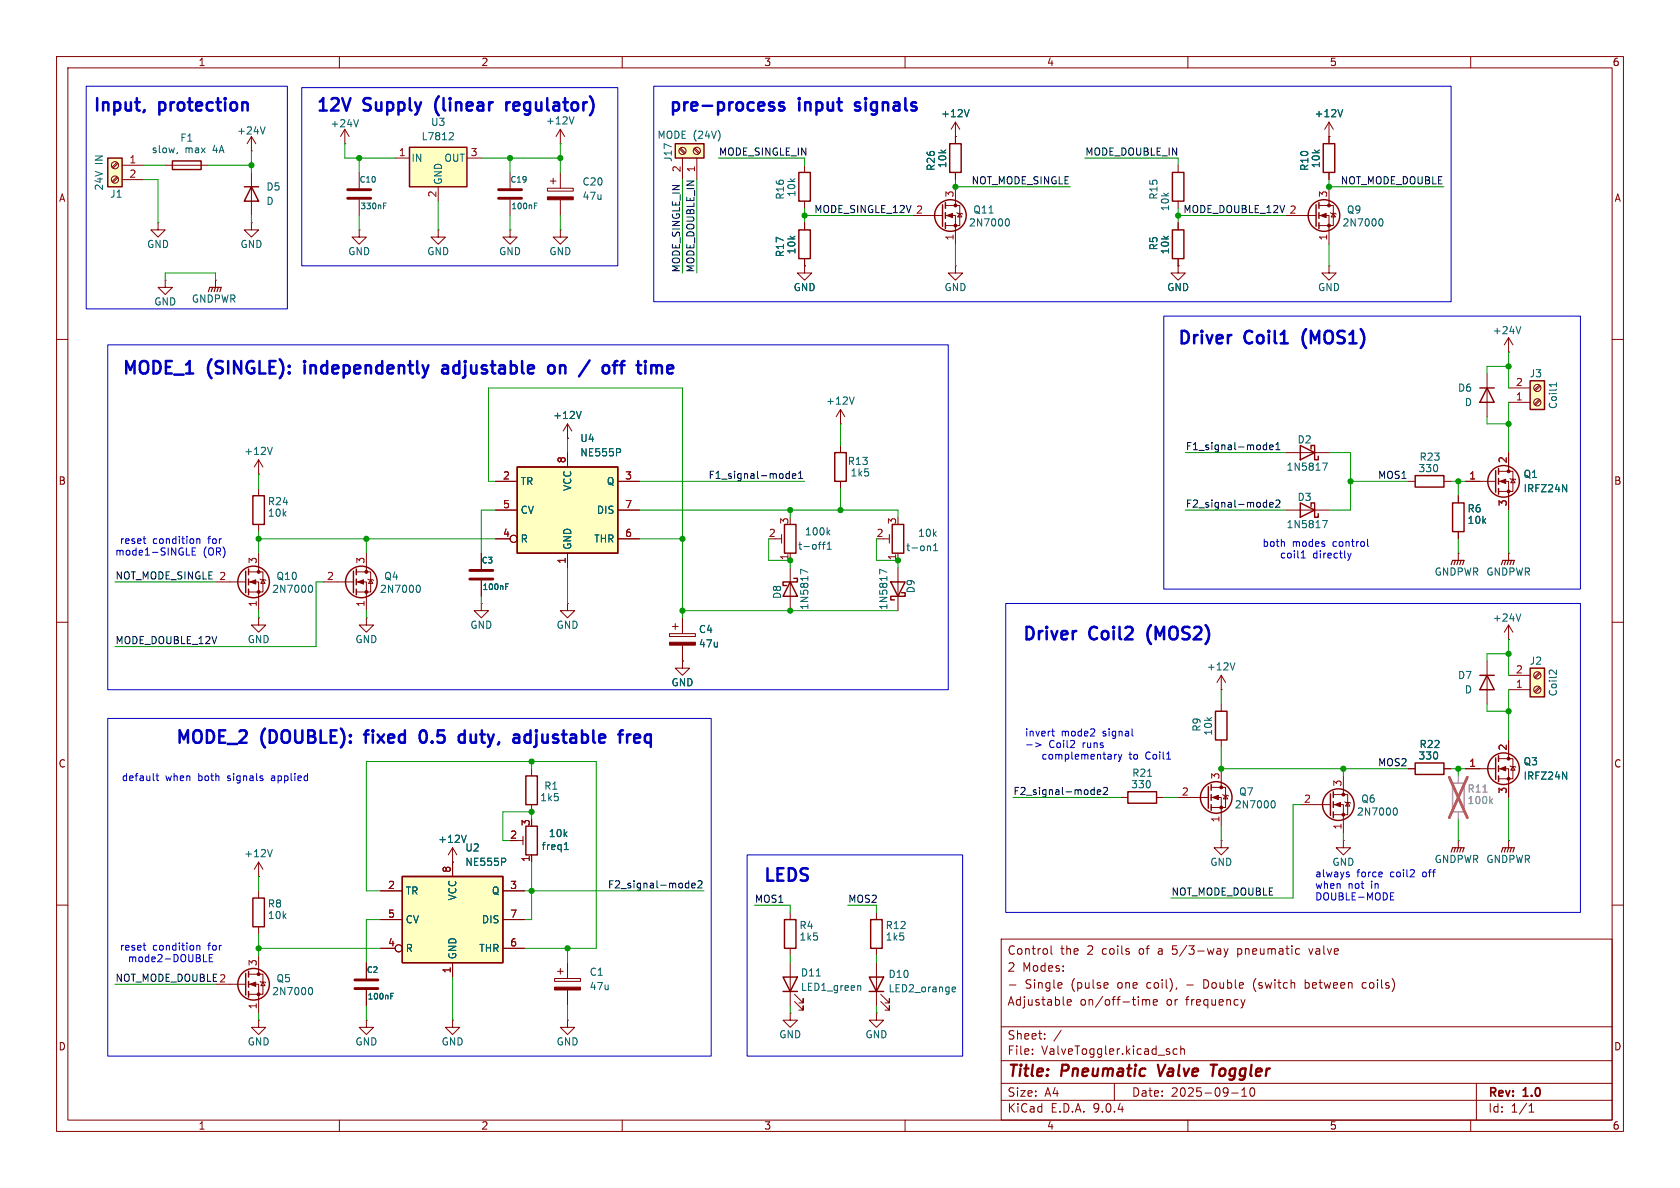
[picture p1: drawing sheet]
<svg xmlns="http://www.w3.org/2000/svg" width="297mm" height="210mm" viewBox="0 0 297 210" stroke-linecap="round" stroke-linejoin="round" font-family="sans-serif">
<g fill="none" stroke="#840000" stroke-width=".18">
<path d="M10 10h277v190h-277zM12 12h273v186h-273zM60 10v2M110 10v2M160 10v2M210 10v2M260 10v2M161.3 38.1h5.3M167.1 36.3h2.6v3.6h-2.6M167.1 38.1h1.8v5.1M168.9 24.1h.1M168.9 21.6v3.8"/>
<path d="M168.9 30.5v1.3M168.9 33v3.3M168.9 21.6l-.8 1.3M168.9 21.6l.8 1.3M169.2 37.6l.1 .1h.8l.1 .1M169.7 37.7l.4 .7h-.8zM208.3 29.2v1.3M208.3 35.6v1.2M208.3 39.4v1.2M227.3 38.1h5.4M233.2 36.3h2.5v3.6h-2.5M233.2 38.1h1.7v5.1"/>
<path d="M234.9 33v3.3M235.2 37.6l.1 .1h.8l.1 .1M235.7 37.7l.4 .7h-.8zM168.9 47v1.3h1.3l-1.3 1.2-1.3-1.2h1.3M168.9 47h.1M208.3 45.7v1.3M10 60h2M285 60h2M45.7 86.4v1.2M45.7 92.7v1.3M45.7 97.8v3.3M64.8 97.8v3.3"/>
<path d="M10 110h2M38.1 102.9h5.3M43.9 101.1h2.6v3.5h-2.6M43.9 102.9h1.8v5.1M45.7 109.2v1.3h1.3l-1.3 1.3-1.3-1.3h1.3M45.7 109.2h.1M46 102.4l.1 .1h.8l.1 .1M46.5 102.5l.4 .6h-.8zM57.1 102.9h5.4M63 101.1h2.5v3.5h-2.5M63 102.9h1.8v5.1M64.8 109.2v1.3h-1.3l1.3 1.3 1.2-1.3h-1.2"/>
<path d="M64.8 109.2h.1M65 102.4l.2 .1h.7l.1 .1M65.5 102.5l.4 .6h-.7zM85.1 106.7v1.3h1.3l-1.3 1.2-1.3-1.2h1.3M85.1 106.7h.1M285 110h2M237.5 137.2v3.3M229.9 142.2h5.3M235.7 140.5h2.6v3.5h-2.6M235.7 142.2h1.8v5.1M237.7 141.7l.2 .2h.7l.2 .1M238.3 141.9l.3 .6h-.7z"/>
<path d="M266.7 148.6h.1M266.7 148.6v1.3M10 160h2M177 166h108v32h-108zM178.5 174.1h1.1M185.8 167.2v1.3l.2 .2M187.5 173.7l.2 .4-.7 .1M187.7 174.6l-.2 .1M188.7 177.2l.7-.1-.1-.3-.4-.1-.2 .2v.7h.6M195.7 173.7l.2 .4-.7 .1M195.8 174.6l-.1 .1M202 176.8l.4-.1 .2 .2"/>
<path d="M202 176.7v1M202.6 176.9l.2-.2 .4 .1v.9M202.6 176.9v.8M203.9 177.2l.7-.1-.1-.3-.4-.1-.2 .2 .1 .7h.5M208 174.6l-.1 .3M216.4 167.7l.3 1M216.7 168.7l-.1 .4-.2 .1M217.1 167.7l-.4 1M218.8 167.7v1.5M218.8 168.6l.2 .1M219 167.7l-.2 .1M219.4 176.7l.3 1"/>
<path d="M219.7 177.7l-.1 .4M220.1 176.7l-.4 1M221.7 173.6v1M230.7 173.2v1.5M230.7 174.6l.5 .1M231.2 173.7l-.5 .1M231.4 167.7l.3 1M241.4 173.7l-.4 .1-.2 .2 .1 .6 .5 .1M285 160h2M60 198v2M110 198v2M160 198v2"/>
<path d="M177 194.5h108M177 191.5h108M177 187.5h108M177 181.5h108M182.5 186.3v.1M182.5 185.5v.1M184.7 183.6v.1M184.7 182.8v.1M187.6 182.1l-1.3 2M197 191.5v3M208.1 185.5l-.4-.1-.3 .3v.4l.1 .2h.6M208.7 185.5l.3-.1 .3 .1 .1 .9"/>
<path d="M208.7 184.9v1.5M210 198v2M217.7 193.2h1.2M219.5 193.8h.9M219.5 192.7l.5-.4v1.5M221.1 192.4a.81 .81 0 0 0 .4 1.4l.2-.1 .1-.5-.1-.8M260 198v2M261 191.5v6.5M270.3 196.6h.9M270.3 195.5l.4-.4v1.5"/>
</g>
<path d="M204.7 188.2l.4 2M214 188.2h1.2M214.6 188.2l-.3 2" fill="none" stroke="#840000" stroke-width=".4"/>
<path d="M265.4 150.6l.3-.7h2l-.2 .7M266.2 149.9l-.3 .7M266.7 149.9l-.3 .7M267.2 149.9l-.2 .7" fill="none" stroke="#840000" stroke-width=".2"/>
<g fill="none" stroke="#840000" stroke-width=".25">
<path d="M166.6 36.2v3.8M167.1 35.8v1M167.1 37.6v1M167.1 39.4v1M167.9 25.4h2v5.1h-2zM207.3 30.5h2v5.1h-2zM232.7 36.2v3.8M233.2 35.8v1M233.2 37.6v1M233.2 39.4v1M207.3 40.6h2v5.1h-2zM44.7 87.6h2v5.1h-2z"/>
<path d="M43.4 101v3.8M43.9 100.6v1M43.9 102.4v1M43.9 104.1v1.1M62.5 101v3.8M63 100.6v1M63 102.4v1M63 104.1v1.1M235.7 140v1M235.2 140.3v3.8M235.7 141.7v1M235.7 143.5v1"/>
<circle cx="168" cy="38.1" r="2.79"/>
<circle cx="234.1" cy="38.1" r="2.79"/>
<circle cx="44.8" cy="102.9" r="2.79"/>
<circle cx="63.9" cy="102.9" r="2.79"/>
<circle cx="236.6" cy="142.2" r="2.79"/>
</g>
<g fill="#840000" stroke="#840000" stroke-width=".18">
<path d="M63.2 102.9l1.1-.4v.8z"/>
<path d="M44.2 102.9l1-.4v.8z"/>
<path d="M167.4 38.1l1-.4v.8z"/>
<path d="M233.4 38.1l1-.4v.8z"/>
<path d="M236 142.2l1-.3v.7z"/>
<circle cx="64.8" cy="101.1" r=".25"/>
<circle cx="64.8" cy="104.6" r=".25"/>
<circle cx="45.7" cy="101.1" r=".25"/>
<circle cx="45.7" cy="104.6" r=".25"/>
<circle cx="168.9" cy="36.3" r=".25"/>
<circle cx="168.9" cy="39.9" r=".25"/>
<circle cx="234.9" cy="36.3" r=".25"/>
<circle cx="234.9" cy="39.9" r=".25"/>
<circle cx="237.5" cy="140.5" r=".25"/>
<circle cx="237.5" cy="144" r=".25"/>
</g>
<path d="M171.3 19.4l-.4 1.2M177.9 38.7h.1a.68 .68 0 0 1 .5 .6 .68 .68 0 0 1-.5 .6h-.1M243.9 38.7h.2a.68 .68 0 0 1 .4 .6 .68 .68 0 0 1-.4 .6h-.2M54.7 103.5l.1-.1a.68 .68 0 0 1 .5 .7 .68 .68 0 0 1-.5 .6h-.1M73.8 103.5l.1-.1a.68 .68 0 0 1 .4 .7 .68 .68 0 0 1-.4 .6h-.1M246.5 142.9l.1-.1a.68 .68 0 0 1 .4 .7 .68 .68 0 0 1-.4 .6l-.1-.1" fill="none" stroke="#006464" stroke-width=".18"/>
<path d="M72.4 26h10.1v7h-10.1z" fill="#ffffc2"/>
<g fill="none" stroke="#840000" stroke-width=".25">
<path d="M72.4 26h10.1v7h-10.1zM264.4 134v3.8M264.9 133.6v1M264.9 135.4v1M264.9 137.2v1"/>
<circle cx="265.8" cy="135.9" r="2.79"/>
</g>
<g fill="none" stroke="#840000" stroke-width=".18">
<path d="M69.8 27.9h2.6M77.5 33v2.6M82.5 27.9h2.6M96.8 33.3h4.5v.5h-4.5zM97.3 32h1M97.8 31.5v1M99.1 25.4h.1M99.1 22.9l-.8 1.2M99.1 22.9l.7 1.2M99.1 22.9v2.5M99.1 30.5v2.8M99.1 35.3v2.8"/>
<path d="M259.1 135.9h5.3M264.9 134.1h2.6v3.6h-2.6M264.9 135.9h1.8v5.1M266.7 130.8v3.3M267 135.4l.1 .1h.7l.2 .1M267.5 135.5l.3 .6h-.7z"/>
</g>
<path d="M79.6 23.4l.4 .1 .2 .3-.8 .9h.8M276.2 136.5l.8 1.2v-1.2" fill="none" stroke="#006464" stroke-width=".18"/>
<g fill="#840000" stroke="#840000" stroke-width=".18">
<path d="M96.8 34.8h4.5v.5h-4.5z"/>
<path d="M265.2 135.9l1-.4v.8z"/>
<circle cx="266.7" cy="134.1" r=".25"/>
<circle cx="266.7" cy="137.7" r=".25"/>
</g>
<path d="M270.5 118.1h2.5v5.1h-2.5z" fill="#ffffc2"/>
<path d="M141.2 30.5h2.1v5.1h-2.1zM141.2 40.6h2.1v5.1h-2.1zM270.5 118.1h2.5v5.1h-2.5z" fill="none" stroke="#840000" stroke-width=".25"/>
<g fill="none" stroke="#840000" stroke-width=".18">
<path d="M142.2 29.2v1.3M142.2 35.6v1.2M142.2 39.4v1.2M142.2 47v1.3h1.3l-1.3 1.2-1.2-1.2h1.2M142.2 47h.1M142.2 45.7v1.3M234.9 47v1.3h1.3l-1.3 1.2-1.2-1.2h1.2M234.9 47h.1M215.9 119.4l-.8 1.3M215.9 119.4l.8 1.3M215.9 119.4v2.5M266.7 113h.1"/>
<path d="M266.7 119.4h3.8M266.7 110.5l-.8 1.3M266.7 110.5l.8 1.3M266.7 110.5v2.5M272.1 118.9l-.9 .8M272.3 119l-.9 .9M215.9 121.9h.1M266.7 121.9h3.8M272.1 121.4l-.9 .9M272.3 121.6l-.9 .8"/>
<circle cx="271.8" cy="119.4" r=".63"/>
<circle cx="271.8" cy="121.9" r=".63"/>
</g>
<path d="M218.3 117.2l-.4 1.2M268.9 108.5l-.5 1.3M275.2 118.4v.8l-.8-.7-.3-.1-.2 .3" fill="none" stroke="#006464" stroke-width=".18"/>
<path d="M119.4 25.4h5.1v2.5h-5.1z" fill="#ffffc2"/>
<g fill="none" stroke="#840000" stroke-width=".25">
<path d="M119.4 25.4h5.1v2.5h-5.1zM261.6 119.4h2.6M262.9 119.4l1.3 2.5h-2.6zM93 137.2h2v5h-2zM44.7 158.8h2v5h-2zM93 146.1h2v5h-2zM43.4 172.1v3.8M43.9 171.7v1M43.9 173.5v1M43.9 175.3v1M138.7 162.6h2v5h-2z"/>
<circle cx="44.8" cy="174" r="2.79"/>
</g>
<g fill="none" stroke="#840000" stroke-width=".18">
<path d="M90.2 30.5v2.8M90.2 35.3v2.8M120.1 26.3l.9 .9M120.3 26.2l.9 .8M120.6 27.9v3.9M122.7 26.3l.8 .9M122.9 26.2l.8 .8M123.2 27.9v3.9M77.5 40.6v1.3h1.2l-1.2 1.3-1.3-1.3h1.3M77.5 40.6h.1M90.2 40.6v1.3h1.2l-1.2 1.3-1.3-1.3h1.3M90.2 40.6h.1"/>
<path d="M99.1 40.6v1.3h1.2l-1.2 1.3-1.3-1.3h1.3M99.1 40.6h.1M262.9 116.8v7.7M94 135.9v1.3M45.7 154.9h.1M45.7 152.4v2.5M45.7 157.5v1.3M45.7 152.4l-.7 1.3M45.7 152.4l.8 1.3M91.4 148.6h1.1M92.5 147.8v1.6M94 142.2v1.3"/>
<path d="M94 151.1v1.3M237.5 148.6v1.3h1.3l-1.3 1.2-1.3-1.2h1.3M237.5 148.6h.1M257.8 148.6h.1M257.8 148.6v1.3M38.1 174h5.3M43.9 172.2h2.6v3.6h-2.6M43.9 174h1.8v5.1M45.7 163.8v1.3M45.7 168.9v3.3M46 173.5l.1 .1h.8l.1 .1M46.5 173.6l.4 .6h-.8z"/>
<path d="M64.8 170.2v2.8M64.8 175v2.8M98 173h4.6v.5h-4.6zM98.6 171.7h1M99.1 171.2v1M100.3 170.2v2.8M100.3 175v2.8M139.7 179.1v1.2h1.3l-1.3 1.3-1.3-1.3h1.3M139.7 179.1h.1M139.7 161.3v1.3M139.7 167.6v1.3M45.7 180.3v1.3h1.3l-1.3 1.3-1.3-1.3h1.3"/>
<path d="M45.7 180.3h.1M64.8 180.3v1.3h1.2l-1.2 1.3-1.3-1.3h1.3M64.8 180.3h.1M100.3 180.3v1.3h1.3l-1.3 1.3-1.2-1.3h1.2M100.3 180.3h.1"/>
<circle cx="120.6" cy="26.7" r=".63"/>
<circle cx="123.2" cy="26.7" r=".63"/>
</g>
<path d="M88.1 33.5h4.1M88.1 35.1h4.1M62.7 173.2h4.1M62.7 174.8h4.1" fill="none" stroke="#840000" stroke-width=".51"/>
<path d="M94.5 36.4h.3M94.5 35.9h.5M48.1 150.2l-.4 1.3M99.8 150.2h.7M99.9 149.2l.2-.3v1.3M54.7 174.6h.1a.68 .68 0 0 1 .5 .6 .68 .68 0 0 1-.5 .6h-.1M69.1 176.1h.3M69.1 175.6h.5" fill="none" stroke="#006464" stroke-width=".18"/>
<path d="M256.5 150.6l.3-.7h2l-.2 .7M257.3 149.9l-.3 .7M257.8 149.9l-.2 .7M258.3 149.9l-.2 .7" fill="none" stroke="#840000" stroke-width=".2"/>
<path d="M256.8 138.4h2v5.1h-2z" fill="none" stroke="#a1a1a1" stroke-width=".25"/>
<path d="M257.8 137.2v1.2M257.8 143.5v1.3" fill="none" stroke="#a1a1a1" stroke-width=".18"/>
<path d="M262.2 140h.7M263.5 141.6l.4 .5M263.9 141.2l-.5 .5" fill="none" stroke="#989898" stroke-width=".18"/>
<path d="M256.2 137.4l3.2 7.2M259.4 137.4l-3.2 7.2" fill="none" stroke="#e65255" stroke-width=".46"/>
<g fill="#840000" stroke="#840000" stroke-width=".18">
<path d="M44.2 174l1-.4v.8z"/>
<path d="M98 174.5h4.6v.5h-4.6z"/>
<circle cx="45.7" cy="172.2" r=".25"/>
<circle cx="45.7" cy="175.8" r=".25"/>
</g>
<path d="M71.1 154.9h17.8v15.3h-17.8z" fill="#ffffc2"/>
<g fill="none" stroke="#840000" stroke-width=".25">
<path d="M233.9 25.4h2.1v5.1h-2.1zM213.6 139.1v3.8M214.1 138.7v1M71.1 154.9h17.8v15.3h-17.8zM214.1 140.5v1M214.1 142.2v1.1M138.4 172.7h2.6l-1.3 2.6zM138.4 175.3h2.6M153.7 172.7h2.5l-1.3 2.6zM153.7 175.3h2.5M153.9 162.6h2.1v5h-2.1z"/>
<circle cx="215" cy="141" r="2.79"/>
</g>
<g fill="none" stroke="#840000" stroke-width=".18">
<path d="M234.9 24.1h.1M234.9 21.6v3.8M234.9 30.5v1.3M234.9 21.6l-.7 1.3M234.9 21.6l.8 1.3M208.3 47v1.3h1.2l-1.2 1.2-1.3-1.2h1.3M208.3 47h.1M214.1 139.2h2.6v3.5h-2.6M215.9 135.9v3.3M67.3 157.5h3.8M80 152.4h.1M80 149.9v5"/>
<path d="M80 149.9l-.8 1.2M80 149.9l.8 1.2M88.9 157.5h3.8M208.3 141h5.3M214.1 141h1.8v5.1M216.2 140.5l.1 .1h.7l.2 .1M216.7 140.6l.3 .6h-.7zM67.3 162.6h3.8M67.3 167.6h2.5M80 170.2v2.5M88.9 162.6h3.8M88.9 167.6h3.8"/>
<path d="M139.7 170.2v7.6M140.5 177l1.5 1.6v-.8v.8h-.8M140.5 175.8l1.5 1.5v-.8v.8h-.8M154.9 179.1v1.2h1.3l-1.3 1.3-1.2-1.3h1.2M154.9 179.1h.1M154.9 161.3v1.3M154.9 167.6v1.3M154.9 170.2v7.6M155.7 177l1.5 1.6v-.8v.8h-.7M155.7 175.8l1.5 1.5v-.8v.8h-.7M80 180.3v1.3h1.3l-1.3 1.3-1.3-1.3h1.3M80 180.3h.1"/>
<circle cx="70.5" cy="167.6" r=".63"/>
</g>
<path d="M237.4 19.4l-.5 1.2M82.4 147.6l-.4 1.3M89.3 151.8l.1 .2-.1 .3M224.9 141.6l.1-.1a.68 .68 0 0 1 .5 .7 .68 .68 0 0 1-.5 .6h-.1M144.3 172.5h.7M151.8 174.2l.4 .2v.7M168.4 175.3h.5M168.4 174.5h.4l.1 .3-.6 .1" fill="none" stroke="#006464" stroke-width=".18"/>
<g fill="#840000" stroke="#840000" stroke-width=".18">
<path d="M214.4 141l1-.4v.8z"/>
<circle cx="215.9" cy="139.2" r=".25"/>
<circle cx="215.9" cy="142.7" r=".25"/>
</g>
<path d="M19 27.9h2.6v5.1h-2.6z" fill="#ffffc2"/>
<g fill="none" stroke="#840000" stroke-width=".25">
<path d="M19 27.9h2.6v5.1h-2.6zM30.5 28.4h5.1v1.6h-5.1zM43.2 33h2.5M44.4 33l1.3 2.6h-2.5zM261.6 68.6h2.6M262.9 68.6l1.3 2.5h-2.6zM138.7 92.7h2v5.1h-2zM147.6 80h2v5.1h-2zM229.9 88.9l2.5 1.3-2.5 1.2zM231.8 89.5v-.6h.6v2.5h.6v-.6M250.2 84.1h5.1v2h-5.1zM139.7 102.9l1.3 2.5h-2.6z"/>
<path d="M140.3 102.2h.7v.7h-2.6v.6h.7M157.5 102.9h2.5l-1.3 2.5zM159.4 104.8h.6v.6h-2.5v.6h.6"/>
</g>
<g fill="none" stroke="#840000" stroke-width=".18">
<path d="M20.7 28.7l-.9 .8M20.7 31.2l-.9 .9M20.9 28.9l-.9 .8M20.9 31.4l-.9 .9M21.6 29.2h3.8M21.6 31.8h3.8M27.9 39.4v1.2h1.3l-1.3 1.3-1.2-1.3h1.2M27.9 39.4h.1M29.2 29.2h7.6M44.4 26.7h.1M44.4 39.4v1.2h1.3l-1.3 1.3-1.2-1.3h1.2M44.4 39.4h.1"/>
<path d="M44.4 24.1l-.7 1.3M44.4 24.1l.8 1.3M44.4 24.1v2.6M44.4 30.5v7.6M38.1 49.5h.1M38.1 49.5v1.3M148.6 74.9h.1M148.6 72.4v2.5M148.6 78.7v1.3M148.6 72.4l-.8 1.3M148.6 72.4l.8 1.3M262.9 66v7.7"/>
<path d="M137.2 95.3h1M138.2 94.5v1.5M139.7 97.8v1.3M148.6 85.1v1.3M227.3 90.2h7.6M248.9 85.1h1.3M255.3 85.1h1.2M118.4 112h4.5v.5h-4.5zM118.9 110.7h1M119.4 110.2v1.1M120.6 109.2v2.8M120.6 114v2.8"/>
<path d="M139.7 100.3v7.7M158.7 100.3v7.7"/>
<circle cx="20.3" cy="31.7" r=".63"/>
<circle cx="20.3" cy="29.2" r=".63"/>
</g>
<path d="M31.4 26.9l-.2 .3M46.9 22.4l-.5 1.3M151 70.2l-.4 1.2M145.4 96.3h.5M145.9 95.8l-.3 .2v1.1M146.2 97.1h.8M146.2 96.2l.4-.4v1.3M146.3 94.1l.4 .5M146.7 93.7l-.5 .5M233.8 92h.8l-.5 1.3M142.8 101.2l-1.3-.6v.9M156.8 101.2l-1.3-.6v.9" fill="none" stroke="#006464" stroke-width=".18"/>
<path d="M118.4 113.5h4.5v.5h-4.5z" fill="#840000" stroke="#840000" stroke-width=".18"/>
<path d="M36.8 51.6l.3-.8h2l-.2 .8M37.6 50.8l-.3 .8M38.1 50.8l-.3 .8M38.6 50.8l-.2 .8" fill="none" stroke="#840000" stroke-width=".2"/>
<path d="M270.5 67.3h2.5v5.1h-2.5z" fill="#ffffc2"/>
<g fill="none" stroke="#840000" stroke-width=".25">
<path d="M270.5 67.3h2.5v5.1h-2.5zM264.4 83.2v3.8M264.9 82.8v1M264.9 84.6v1M264.9 86.4v1M199.4 140h5.1v2h-5.1zM250.2 134.9h5.1v2h-5.1z"/>
<circle cx="265.8" cy="85.1" r="2.79"/>
</g>
<g fill="none" stroke="#840000" stroke-width=".18">
<path d="M61 25.4h.1M61 22.9l-.8 1.2M61 22.9l.7 1.2M61 22.9v2.5M63.5 30.5v2.8M63.5 35.3v2.8M29.2 49.5v1.3h1.3l-1.3 1.3-1.3-1.3h1.3M29.2 49.5h.1M266.7 59.7l-.8 1.3M266.7 59.7l.8 1.3M266.7 59.7v2.5M266.7 62.2h.1"/>
<path d="M266.7 71.1h3.8M266.7 68.6h3.8M272.1 70.6l-.9 .9M272.1 68.1l-.9 .8M272.3 70.8l-.9 .8M272.3 68.2l-.9 .9M45.7 83.8h.1M45.7 81.3l-.7 1.3M45.7 81.3l.8 1.3M45.7 81.3v2.5M85.1 97.8v2.8M257.8 97.8h.1"/>
<path d="M257.8 97.8v1.3M259.1 85.1h5.3M264.9 83.3h2.6v3.6h-2.6M264.9 85.1h1.8v5.1M266.7 97.8h.1M266.7 80v3.3M266.7 97.8v1.3M267 84.6l.1 .1h.7l.2 .1M267.5 84.7l.3 .6h-.7zM85.1 102.6v2.8M248.9 135.9h1.3M255.3 135.9h1.2"/>
<path d="M198.1 141h1.3M204.5 141h1.2"/>
<circle cx="271.8" cy="71.1" r=".63"/>
<circle cx="271.8" cy="68.6" r=".63"/>
</g>
<path d="M63.4 21.2l-.4 1.2M67.8 36.4h.3M67.8 35.9h.5M268.9 57.7l-.5 1.3M48.1 79.1l-.4 1.2M275.2 67.6v.8M275.2 68h-1.3l.2 .1M276.2 85.7l.8 1.2v-1.2M89.4 103.7h.3M89.4 103.2h.5M202.9 137.2h.7" fill="none" stroke="#006464" stroke-width=".18"/>
<path d="M256.5 99.8l.3-.7h2l-.2 .7M257.3 99.1l-.3 .7M257.8 99.1l-.2 .7M258.3 99.1l-.2 .7M265.4 99.8l.3-.7h2l-.2 .7M266.2 99.1l-.3 .7M266.7 99.1l-.3 .7M267.2 99.1l-.2 .7" fill="none" stroke="#840000" stroke-width=".2"/>
<g fill="#840000" stroke="#840000" stroke-width=".18">
<path d="M265.2 85.1l1-.4v.8z"/>
<circle cx="266.7" cy="83.3" r=".25"/>
<circle cx="266.7" cy="86.9" r=".25"/>
</g>
<path d="M61.5 33.5h4M61.5 35.1h4M83.1 100.8h4M83.1 102.4h4" fill="none" stroke="#840000" stroke-width=".51"/>
<path d="M91.4 82.6h17.8v15.2h-17.8z" fill="#ffffc2"/>
<path d="M229.9 78.7l2.5 1.3-2.5 1.3zM231.8 79.4v-.7h.6v2.6h.6v-.7M91.4 82.6h17.8v15.2h-17.8zM157.7 92.7h2.1v5.1h-2.1zM256.8 88.9h2v5.1h-2zM214.9 125.7h2v5.1h-2z" fill="none" stroke="#840000" stroke-width=".25"/>
<g fill="none" stroke="#840000" stroke-width=".18">
<path d="M142.2 39.4v1.2M168.9 24.1h.1M168.9 24.1v1.3M168.9 30.5v1.3M208.3 39.4v1.2M234.9 24.1h.1M234.9 24.1v1.3M234.9 30.5v1.3M63.5 40.6v1.3h1.3l-1.3 1.3-1.3-1.3h1.3M63.5 40.6h.1M142.2 47h.1M142.2 45.7v1.3"/>
<path d="M208.3 47h.1M208.3 45.7v1.3M100.3 77.5h.1M100.3 74.9v2.6M100.3 74.9l-.7 1.3M100.3 74.9l.8 1.3M85.1 97.8v2.8M87.6 85.1h3.8M87.6 90.2h3.8M87.6 95.3h2.6M100.3 80v2.6M100.3 97.8v2.5"/>
<path d="M109.2 85.1h3.8M109.2 90.2h3.8M109.2 95.3h3.8M156.2 95.3h1M157.2 94.5v1.5M158.7 97.8v1.3M227.3 80h7.6M257.8 87.6v1.3M257.8 94v1.3M259.1 85.1h2.5M266.7 80v2.6M266.7 87.6v2.6"/>
<path d="M85.1 102.6v2.8M100.3 106.7v1.3h1.3l-1.3 1.2-1.2-1.2h1.2M100.3 106.7h.1M120.6 116.8v1.3h1.3l-1.3 1.3-1.2-1.3h1.2M120.6 116.8h.1M120.6 109.2v2.8M120.6 114v2.8M215.9 124.5v1.2M215.9 130.8v1.3M248.9 135.9h1.3M255.3 135.9h1.2M259.1 135.9h2.5"/>
<path d="M266.7 130.8v2.6M266.7 138.4v2.6M67.3 157.5h3.8M80 152.4h.1M80 152.4v2.5M88.9 157.5h3.8M94 151.1v1.3M215.9 148.6v1.3h1.3l-1.3 1.2-1.3-1.2h1.3M215.9 148.6h.1M64.8 170.2v2.8M64.8 175v2.8M67.3 162.6h3.8"/>
<path d="M67.3 167.6h2.5M80 170.2v2.5M88.9 162.6h3.8M88.9 167.6h3.8"/>
<circle cx="90.8" cy="95.2" r=".63"/>
<circle cx="70.5" cy="167.6" r=".63"/>
</g>
<g fill="none" stroke="#006464" stroke-width=".18">
<path d="M171.3 19.4l-.4 1.2M237.4 19.4l-.5 1.2M102.7 72.7l-.4 1.3M109.6 79.4l.1 .2-.1 .3M164.3 96.5l.2 .2v.7M165 97.4h.8M165 96.4l.4-.3v1.3M233.8 81.9h.8l-.5 1.2M276.2 85.7l.8 1.2v-1.2M89.4 103.7h.3M89.4 103.2h.5M276.2 136.5l.8 1.2v-1.2"/>
<path d="M82.4 147.6l-.4 1.3M89.3 151.8l.1 .2-.1 .3M99.8 150.2h.7M99.9 149.2l.2-.3v1.3M69.1 176.1h.3M69.1 175.6h.5"/>
</g>
<g fill="none" stroke="#0f0f0f" stroke-width=".18">
<path d="M223.4 79.4h.5M223.4 78.7h.5M223.9 78.2v1.3M224.5 79.1l.6-.1-.1-.3h-.4l-.1 .1v.6h.5M225.6 79.5h.7M225.6 78.6l.3-.4v1.3M139.1 84.5h.4M139.1 83.8h.4M139.5 83.3v1.3M140.1 84.2l.6-.2-.1-.2-.3-.1-.2 .2v.6h.5M141.2 84.6h.7M141.2 83.7l.3-.4v1.3"/>
<path d="M223.6 88.8l.3 .1M223.9 88.4v1.3M223.9 89.6l-.3 .1M224.5 89.2l.6-.1-.1-.2-.4-.1-.1 .2v.6h.5M225.6 88.5l.4-.1 .3 .4-.8 .9h.8M193.1 139.6l.3 .1M193.4 139.2v1.3M195.1 139.3l.5-.1 .2 .4-.8 .9h.8M121.4 156.1l.4 .1M121.8 155.7v1.3M121.8 156.9l-.4 .1M122.3 156.5l.6-.1-.1-.2-.3-.1-.2 .2 .1 .6h.4"/>
<path d="M123.4 155.8l.5-.1 .2 .4-.8 .9h.8M193.4 140.4l-.3 .1M194 140l.6-.1-.1-.2-.3-.1-.2 .2v.6h.5"/>
</g>
<g fill="none" stroke="#009600" stroke-width=".18">
<path d="M25.4 29.2h3.8M25.4 31.8h2.5v7.6M36.8 29.2h7.6M44.4 26.7v3.8M44.4 38.1v1.3M61 25.4v2.5h8.8M63.5 27.9v2.6M63.5 38.1v2.5M77.5 35.6v5M85.1 27.9h14M90.2 27.9v2.6M90.2 38.1v2.5"/>
<path d="M99.1 25.4v5.1M99.1 38.1v2.5M120.6 31.8v16.5M123.2 31.8v16.5M127 27.9h15.2v1.3M142.2 38.1h19.1M142.2 36.8v2.6M168.9 31.8v1.2h20.3M191.8 27.9h16.5v1.3M208.3 36.8v2.6M208.3 38.1h19M234.9 31.8v1.2h20.4"/>
<path d="M29.2 49.5v-1.2h8.9v1.2M168.9 43.2v3.8M234.9 43.2v3.8M100.3 77.5v2.5M148.6 74.9v3.8M262.9 73.7v1.2h3.8M266.7 62.2v6.4M266.7 71.1v8.9M266.7 64.8h-3.8v1.2M45.7 83.8v2.6M45.7 94v3.8M45.7 95.3h41.9"/>
<path d="M64.8 95.3v2.5M87.6 90.2h-2.5v7.6M87.6 85.1h-1.2v-16.5h34.2v40.6M113 90.2h45.7v1.2M113 85.1h29.2M113 95.3h7.6M135.9 95.3v3.8h3.8v1.2M139.7 90.2v1.2M148.6 86.4v3.8M154.9 95.3v3.8h3.8v1.2M209.5 90.2h17.8M209.5 80h17.8"/>
<path d="M234.9 80h3.9v10.2h-3.9M238.8 85.1h10.1M256.5 85.1h2.6M257.8 85.1v2.5M257.8 95.3v2.5M266.7 90.2v7.6M20.3 102.9h17.8M45.7 108v1.2M57.1 102.9h-1.2v11.4h-35.6M64.8 108v1.2M85.1 105.4v1.3M100.3 100.3v6.4"/>
<path d="M120.6 108h38.1M266.7 113v6.4M266.7 115.6h-3.8v1.2M94 134.6v1.3M215.9 121.9v2.6M215.9 132.1v3.8h33M237.5 135.9v1.3M256.5 135.9h2.6M257.8 135.9v1.3M262.9 124.5v1.2h3.8M266.7 121.9v8.9M45.7 154.9v2.6"/>
<path d="M67.3 157.5h-2.5v-22.9h40.6v33h-12.7M92.7 157.5h31.8M94 144.8v-1.3h-5.1v5.1h1.3M94 152.4v10.2h-1.3M179.1 141h19M205.7 141h2.6M215.9 146.1v2.5M229.9 142.2h-1.3v16.6h-21.6M237.5 147.3v1.3M257.8 144.8v3.8M266.7 141v7.6M20.3 174h17.8"/>
<path d="M45.7 167.6h21.6M45.7 165.1v3.8M45.7 179.1v1.2M64.8 177.8v2.5M67.3 162.6h-2.5v7.6M80 172.7v7.6M100.3 167.6v2.6M100.3 177.8v2.5M133.3 160h6.4v1.3M139.7 168.9v1.3M139.7 177.8v1.3M149.9 160h5v1.3"/>
<path d="M154.9 168.9v1.3M154.9 177.8v1.3"/>
</g>
<g fill="none" stroke="#0000c2" stroke-width=".18">
<path d="M15.2 15.2h35.6v39.4h-35.6zM53.3 15.5h55.9v31.5h-55.9zM115.6 15.2h140.9v38.1h-140.9zM205.7 55.9h73.7v48.2h-73.7zM19 61h148.6v60.9h-148.6zM25.3 95.2h.5M25.5 96l.3 .1M32.9 98.1h.7M34 97.5h.4M34.6 96.9h-.6v1.2h.6M34.8 95.2v.9M34.8 95.4l.2-.2 .3 .1v.8"/>
<path d="M227 95.8l.1 .8M230 98.6h.8M230 97.7l.4-.3v1.2M238.3 97.8l.3 .8M238.6 98.6l-.3 .5M238.9 97.8l-.3 .8M241.8 95.3v1.1l.1 .2M177.8 106.7h101.6v54.6h-101.6zM19 127h106.7v59.7h-106.7zM27.6 137.2h.5M27.8 136.7v1.1l.3 .2M181.5 131.7h1"/>
<path d="M183.1 131.3l.9 .4-.9 .3M185.9 129.3h.5M186.1 128.8v1.1l.3 .2M192.8 130.1h.7M193.5 129v.4M197.3 133.4h.1M197.7 133.4l.3 .8M198 134.2l-.3 .4M198.3 133.4l-.3 .8M200.1 129.9l.2 .2M202.8 133l-.3 .5 .3 .6M132.1 151.1h38.1v35.6h-38.1z"/>
<path d="M238.2 154.6h.3l.1 .2-.2 .2h-.3M238.2 154.2h.3M244.3 154.2l.1 .3-.6 .1M245.8 158.4h.4M245.8 159.1h.6M245.8 157.8h.6M25.3 167.1h.5M25.5 167.9l.3 .1M34.8 167.2l.2-.1 .3 .1v.8M34.8 167.1v.9M36 170h.6M37 168.7v1.3h.6"/>
<path d="M37 169.3h.4"/>
</g>
<g fill="none" stroke="#0000c2" stroke-width=".44">
<path d="M25.6 19.4l-.3 .5M89.5 18.1v1.4M90.1 18.1a.56 .56 0 0 0-.6 .4M136.3 18.8l.5 .1 .1 .3-.3 .3h-.4M136.3 18.1l.5 .1M138.6 18.2l-.5-.1-.4 .3 .1 .3 .8 .2 .1 .2-.1 .3-.2 .1-.7-.1M53.9 63.8l-.2 .1 .2 .1M78.3 64.7l.2-.1 .6 .1M79 65.2h-.5a.43 .43 0 0 0-.4 .4 .43 .43 0 0 0 .4 .4h.5M97.1 64.7a.6 .6 0 0 1 1 .3v.6a.6 .6 0 0 1-.6 .4 .6 .6 0 0 1-.6-.4v-.6zM104.2 63.7l-1.8 2.8M108.3 64.6h.9"/>
<path d="M109.2 63.8l-.5 .1-.1 .2v1.9M109.6 64.6h.8M110 63.9l-.1 .2v1.9M115.8 64.6l.3 .3M116.1 64.9l.3-.3h.3l.3 .3M116.1 64.9v1.1M64.3 129.8h.9M75.1 129.2a.52 .52 0 0 0-.8 .3 1.29 1.29 0 0 0 .4 1.8l.4-.1M81.1 130.9l.4 .4 .7-.1M82.2 129.9l-.7-.1-.4 .5M82.2 129.1v2.2M93.6 129.8h-.4l-.5 .5 .1 .8 .4 .2h.4"/>
<path d="M110.9 129.8v1.5M111.5 129.8a.56 .56 0 0 0-.6 .5M113.1 129.9l-.7-.1-.3 .3 .1 1.1 .2 .1 .7-.1M113.2 130.4l-1.1 .2"/>
</g>
<path d="M262.2 140h.7M263.5 141.6l.4 .5M263.9 141.2l-.5 .5" fill="none" stroke="#989898" stroke-width=".18"/>
<path d="M257.8 137.2v1.2M257.8 143.5v1.3" fill="none" stroke="#a1a1a1" stroke-width=".18"/>
<path d="M256.2 137.4l3.2 7.2M259.4 137.4l-3.2 7.2" fill="none" stroke="#e65255" stroke-width=".46"/>
<g fill="#009600" stroke="#009600" stroke-width=".18">
<circle cx="63.5" cy="27.9" r=".46"/>
<circle cx="44.4" cy="29.2" r=".46"/>
<circle cx="158.7" cy="99.1" r=".46"/>
<circle cx="120.6" cy="95.3" r=".46"/>
<circle cx="139.7" cy="99.1" r=".46"/>
<circle cx="148.6" cy="90.2" r=".46"/>
<circle cx="139.7" cy="90.2" r=".46"/>
<circle cx="139.7" cy="108" r=".46"/>
<circle cx="120.6" cy="108" r=".46"/>
<circle cx="90.2" cy="27.9" r=".46"/>
<circle cx="99.1" cy="27.9" r=".46"/>
<circle cx="142.2" cy="38.1" r=".46"/>
<circle cx="64.8" cy="95.3" r=".46"/>
<circle cx="45.7" cy="95.3" r=".46"/>
<circle cx="94" cy="143.5" r=".46"/>
<circle cx="94" cy="134.6" r=".46"/>
<circle cx="45.7" cy="167.6" r=".46"/>
<circle cx="94" cy="157.5" r=".46"/>
<circle cx="100.3" cy="167.6" r=".46"/>
<circle cx="208.3" cy="38.1" r=".46"/>
<circle cx="234.9" cy="33" r=".46"/>
<circle cx="168.9" cy="33" r=".46"/>
<circle cx="266.7" cy="125.7" r=".46"/>
<circle cx="266.7" cy="115.6" r=".46"/>
<circle cx="257.8" cy="135.9" r=".46"/>
<circle cx="238.8" cy="85.1" r=".46"/>
<circle cx="266.7" cy="64.8" r=".46"/>
<circle cx="266.7" cy="74.9" r=".46"/>
<circle cx="257.8" cy="85.1" r=".46"/>
<circle cx="237.5" cy="135.9" r=".46"/>
<circle cx="215.9" cy="135.9" r=".46"/>
</g>
<g font-size="3.1" fill="#0000c2">
<text x="16.2" y="20.3">Input,</text>
<text x="28.1" y="20.3">protection</text>
<text x="55.7" y="20.3">12V</text>
<text x="64.3" y="20.3">Supply</text>
<text x="77.7" y="20.3">(linear</text>
<text x="91.2" y="20.3">regulator)</text>
<text x="118" y="20.3">pre-process</text>
<text x="141.2" y="20.3">input</text>
<text x="152" y="20.3">signals</text>
<text x="207.9" y="61.5">Driver</text>
<text x="220" y="61.5">Coil1</text>
<text x="231.1" y="61.5">(MOS1)</text>
<text x="21.4" y="66.8">MODE_1</text>
<text x="36.7" y="66.8">(SINGLE):</text>
<text x="54.6" y="66.8">independently</text>
<text x="79.9" y="66.8">adjustable</text>
<text x="99.6" y="66.8">on</text>
<text x="106.1" y="66.8">/</text>
<text x="111" y="66.8">off</text>
<text x="118" y="66.8">time</text>
<text x="180.5" y="113.8">Driver</text>
<text x="192.6" y="113.8">Coil2</text>
<text x="203.6" y="113.8">(MOS2)</text>
<text x="30.8" y="132.1">MODE_2</text>
<text x="46.1" y="132.1">(DOUBLE):</text>
<text x="65.5" y="132.1">fixed</text>
<text x="76" y="132.1">0.5</text>
<text x="83.8" y="132.1">duty,</text>
<text x="94.3" y="132.1">adjustable</text>
<text x="113.9" y="132.1">freq</text>
<text x="134.7" y="156.5">LEDS</text>
</g>
<g font-size="2.8" fill="#840000">
<text x="178" y="190.9">Title:</text>
<text x="187.7" y="190.9">Pneumatic</text>
<text x="205.6" y="190.9">Valve</text>
<text x="215.7" y="190.9">Toggler</text>
</g>
<g font-size="2.1" fill="#840000">
<text x="178" y="172">2</text>
<text x="178" y="169">Control</text>
<text x="180.7" y="172">Modes:</text>
<text x="187.4" y="169">the</text>
<text x="192.2" y="169">2</text>
<text x="195" y="169">coils</text>
<text x="201.6" y="169">of</text>
<text x="205.1" y="169">a</text>
<text x="207.8" y="169">5/3-way</text>
<text x="219.5" y="169">pneumatic</text>
<text x="232.3" y="169">valve</text>
<text x="178" y="178">Adjustable</text>
<text x="181.2" y="175">Single</text>
<text x="189.4" y="175">(pulse</text>
<text x="190.9" y="178">on/off-time</text>
<text x="197.7" y="175">one</text>
<text x="203" y="175">coil),</text>
<text x="206.2" y="178">or</text>
<text x="209.8" y="178">frequency</text>
<text x="210.1" y="175">-</text>
<text x="213.3" y="175">Double</text>
<text x="222.2" y="175">(switch</text>
<text x="231.5" y="175">between</text>
<text x="241.8" y="175">coils)</text>
<text x="178" y="184">Sheet:</text>
<text x="178" y="186.7">File:</text>
<text x="184.1" y="186.7">ValveToggler.kicad_sch</text>
<text x="178" y="196.9">KiCad</text>
<text x="178" y="194.1">Size:</text>
<text x="184.7" y="194.1">A4</text>
<text x="185.7" y="196.9">E.D.A.</text>
<text x="193.3" y="196.9">9.0.4</text>
<text x="200" y="194.1">Date:</text>
<text x="207" y="194.1">2025-09-10</text>
<text x="263" y="194.3">Rev:</text>
<text x="263" y="196.9">Id:</text>
<text x="267.1" y="196.9">1/1</text>
<text x="269.4" y="194.3">1.0</text>
</g>
<g font-size="1.8" fill="#840000">
<text x="35" y="11.9">1</text>
<text x="85" y="11.9">2</text>
<text x="135" y="11.9">3</text>
<text x="185" y="11.9">4</text>
<text x="235" y="11.9">5</text>
<text x="285" y="11.9">6</text>
<text x="10.3" y="35.9">A</text>
<text x="285.3" y="35.9">A</text>
<text x="10.3" y="85.9">B</text>
<text x="285.3" y="85.9">B</text>
<text x="10.3" y="135.9">C</text>
<text x="285.3" y="135.9">C</text>
<text x="10.3" y="185.9">D</text>
<text x="285.3" y="185.9">D</text>
<text x="35" y="199.9">1</text>
<text x="85" y="199.9">2</text>
<text x="135" y="199.9">3</text>
<text x="185" y="199.9">4</text>
<text x="235" y="199.9">5</text>
<text x="285" y="199.9">6</text>
</g>
<g font-size="1.8" fill="#006464">
<text x="41.8" y="24">+24V</text>
<text x="58.3" y="22.7">+24V</text>
<text x="76.1" y="22.5">U3</text>
<text x="96.4" y="22.2">+12V</text>
<text x="166.3" y="20.9">+12V</text>
<text x="232.3" y="20.9">+12V</text>
<text x="18.4" y="29.1" transform="rotate(-90 18.4 29.1)">IN</text>
<text x="26.7" y="27.3">slow,</text>
<text x="31.8" y="25.2">F1</text>
<text x="32.7" y="27.3">max</text>
<text x="37.7" y="27.3">4A</text>
<text x="72.6" y="28.8">IN</text>
<text x="74.4" y="25">L7812</text>
<text x="78.5" y="28.8">OUT</text>
<text x="116.1" y="24.7">MODE (24V)</text>
<text x="119" y="28.7" transform="rotate(-90 119 28.7)">J17</text>
<text x="167.5" y="29.8" transform="rotate(-90 167.5 29.8)">10k</text>
<text x="233.5" y="29.8" transform="rotate(-90 233.5 29.8)">10k</text>
<text x="18.4" y="33.8" transform="rotate(-90 18.4 33.8)">24V</text>
<text x="19.4" y="35.2">J1</text>
<text x="47" y="33.9">D5</text>
<text x="78.3" y="32.8" transform="rotate(-90 78.3 32.8)">GND</text>
<text x="102.9" y="33">C20</text>
<text x="102.9" y="35.5">47u</text>
<text x="138.8" y="35.4" transform="rotate(-90 138.8 35.4)">R16</text>
<text x="140.8" y="34.9" transform="rotate(-90 140.8 34.9)">10k</text>
<text x="165.5" y="30.3" transform="rotate(-90 165.5 30.3)">R26</text>
<text x="204.8" y="35.4" transform="rotate(-90 204.8 35.4)">R15</text>
<text x="231.5" y="30.3" transform="rotate(-90 231.5 30.3)">R10</text>
<text x="47" y="36.4">D</text>
<text x="171.2" y="40.2">2N7000</text>
<text x="172" y="37.9">Q11</text>
<text x="206.9" y="37.4" transform="rotate(-90 206.9 37.4)">10k</text>
<text x="237.2" y="40.2">2N7000</text>
<text x="238" y="37.9">Q9</text>
<text x="25.9" y="44">GND</text>
<text x="42.4" y="44">GND</text>
<text x="61.5" y="45.3">GND</text>
<text x="75.4" y="45.3">GND</text>
<text x="88.1" y="45.3">GND</text>
<text x="97" y="45.3">GND</text>
<text x="138.8" y="45.6" transform="rotate(-90 138.8 45.6)">R17</text>
<text x="140.8" y="45.1" transform="rotate(-90 140.8 45.1)">10k</text>
<text x="204.8" y="44.3" transform="rotate(-90 204.8 44.3)">R5</text>
<text x="206.9" y="45.1" transform="rotate(-90 206.9 45.1)">10k</text>
<text x="33.8" y="53.7">GNDPWR</text>
<text x="140.2" y="51.7">GND</text>
<text x="166.9" y="51.7">GND</text>
<text x="206.2" y="51.7">GND</text>
<text x="232.9" y="51.7">GND</text>
<text x="27.2" y="54.2">GND</text>
<text x="263.8" y="59.3">+24V</text>
<text x="145.9" y="71.7">+12V</text>
<text x="257.7" y="69.4">D6</text>
<text x="258.9" y="72">D</text>
<text x="270.3" y="66.9">J3</text>
<text x="97.7" y="74.3">+12V</text>
<text x="275.4" y="72.4" transform="rotate(-90 275.4 72.4)">Coil1</text>
<text x="43.1" y="80.6">+12V</text>
<text x="102.5" y="78.3">U4</text>
<text x="102.5" y="80.9">NE555P</text>
<text x="149.8" y="82.4">R13</text>
<text x="227.3" y="83.4">1N5817</text>
<text x="229.3" y="78.6">D2</text>
<text x="250.7" y="83.7">330</text>
<text x="250.9" y="81.6">R23</text>
<text x="47.3" y="89.5">R24</text>
<text x="91.9" y="86">TR</text>
<text x="101.2" y="86.9" transform="rotate(-90 101.2 86.9)">VCC</text>
<text x="107.2" y="86">Q</text>
<text x="150.3" y="84.4">1k5</text>
<text x="229.3" y="88.7">D3</text>
<text x="269.2" y="84.7">Q1</text>
<text x="269.2" y="87.2">IRFZ24N</text>
<text x="47.3" y="91.5">10k</text>
<text x="91.9" y="91">CV</text>
<text x="105.4" y="91">DIS</text>
<text x="142.2" y="94.8">100k</text>
<text x="162.2" y="95.1">10k</text>
<text x="227.3" y="93.6">1N5817</text>
<text x="259.3" y="90.8">R6</text>
<text x="259.3" y="92.8">10k</text>
<text x="91.9" y="96.1">R</text>
<text x="101.2" y="97.3" transform="rotate(-90 101.2 97.3)">GND</text>
<text x="104.9" y="96.1">THR</text>
<text x="141" y="97.4">t-off1</text>
<text x="160.1" y="97.6">t-on1</text>
<text x="253.5" y="102">GNDPWR GNDPWR</text>
<text x="48" y="105">2N7000</text>
<text x="48.8" y="102.7">Q10</text>
<text x="67.1" y="105">2N7000</text>
<text x="67.8" y="102.7">Q4</text>
<text x="138.3" y="106" transform="rotate(-90 138.3 106)">D8</text>
<text x="143.1" y="107.9" transform="rotate(-90 143.1 107.9)">1N5817</text>
<text x="157.1" y="107.9" transform="rotate(-90 157.1 107.9)">1N5817</text>
<text x="161.9" y="105" transform="rotate(-90 161.9 105)">D9</text>
<text x="43.7" y="113.9">GND</text>
<text x="62.7" y="113.9">GND</text>
<text x="83.1" y="111.4">GND</text>
<text x="98.3" y="111.4">GND</text>
<text x="123.5" y="112.1">C4</text>
<text x="263.8" y="110.1">+24V</text>
<text x="123.5" y="114.7">47u</text>
<text x="213.3" y="118.7">+12V</text>
<text x="270.3" y="117.7">J2</text>
<text x="118.6" y="121.5">GND</text>
<text x="257.7" y="120.2">D7</text>
<text x="258.9" y="122.8">D</text>
<text x="275.4" y="123.2" transform="rotate(-90 275.4 123.2)">Coil2</text>
<text x="212.4" y="129.4" transform="rotate(-90 212.4 129.4)">R9</text>
<text x="214.5" y="130.2" transform="rotate(-90 214.5 130.2)">10k</text>
<text x="200.1" y="137.5">R21</text>
<text x="250.7" y="134.5">330</text>
<text x="250.9" y="132.4">R22</text>
<text x="269.2" y="135.5">Q3</text>
<text x="95.4" y="141.8">1k5</text>
<text x="96.1" y="139.8">R1</text>
<text x="199.9" y="139.5">330</text>
<text x="218.2" y="143.1">2N7000</text>
<text x="219" y="140.8">Q7</text>
<text x="240.5" y="142.1">Q6</text>
<text x="269.2" y="138">IRFZ24N</text>
<text x="77.4" y="149.2">+12V</text>
<text x="96.9" y="148.2">10k</text>
<text x="239.8" y="144.4">2N7000</text>
<text x="43.1" y="151.7">+12V</text>
<text x="82.2" y="150.7">U2</text>
<text x="82.2" y="153.3">NE555P</text>
<text x="95.7" y="150.5">freq1</text>
<text x="213.9" y="153.3">GND</text>
<text x="235.5" y="153.3">GND</text>
<text x="253.5" y="152.8">GNDPWR GNDPWR</text>
<text x="47.3" y="160.6">R8</text>
<text x="71.6" y="158.3">TR</text>
<text x="80.9" y="159.3" transform="rotate(-90 80.9 159.3)">VCC</text>
<text x="86.9" y="158.3">Q</text>
<text x="47.3" y="162.7">10k</text>
<text x="71.6" y="163.4">CV</text>
<text x="85.1" y="163.4">DIS</text>
<text x="141.2" y="164.4">R4</text>
<text x="141.2" y="166.5">1k5</text>
<text x="156.5" y="166.5">1k5</text>
<text x="156.5" y="164.4">R12</text>
<text x="48.8" y="173.8">Q5</text>
<text x="71.6" y="168.5">R</text>
<text x="80.9" y="169.7" transform="rotate(-90 80.9 169.7)">GND</text>
<text x="84.6" y="168.5">THR</text>
<text x="104.1" y="172.7">C1</text>
<text x="141.5" y="172.8">D11</text>
<text x="157" y="173.1">D10</text>
<text x="48" y="176.1">2N7000</text>
<text x="104.1" y="175.2">47u</text>
<text x="141.5" y="175.4">LED1_green</text>
<text x="157" y="175.6">LED2_orange</text>
<text x="43.7" y="185">GND</text>
<text x="62.7" y="185">GND</text>
<text x="78" y="185">GND</text>
<text x="98.3" y="185">GND</text>
<text x="137.7" y="183.7">GND</text>
<text x="152.9" y="183.7">GND</text>
</g>
<g font-size="1.8" fill="#a90000">
<text x="22.8" y="29">1</text>
<text x="70.4" y="27.7">1</text>
<text x="83.1" y="27.7">3</text>
<text x="22.8" y="31.5">2</text>
<text x="77.2" y="35" transform="rotate(-90 77.2 35)">2</text>
<text x="120.4" y="30.6" transform="rotate(-90 120.4 30.6)">2</text>
<text x="122.9" y="30.6" transform="rotate(-90 122.9 30.6)">1</text>
<text x="168.7" y="35" transform="rotate(-90 168.7 35)">3</text>
<text x="234.7" y="35" transform="rotate(-90 234.7 35)">3</text>
<text x="168.7" y="42.6" transform="rotate(-90 168.7 42.6)">1</text>
<text x="234.7" y="42.6" transform="rotate(-90 234.7 42.6)">1</text>
<text x="267.9" y="70.9">1</text>
<text x="267.9" y="68.3">2</text>
<text x="100.1" y="82" transform="rotate(-90 100.1 82)">8</text>
<text x="266.4" y="82" transform="rotate(-90 266.4 82)">2</text>
<text x="88.8" y="84.8">2</text>
<text x="88.8" y="89.9">5</text>
<text x="110.4" y="84.8">3</text>
<text x="110.4" y="89.9">7</text>
<text x="259.6" y="84.8">1</text>
<text x="266.4" y="89.6" transform="rotate(-90 266.4 89.6)">3</text>
<text x="88.8" y="95">4</text>
<text x="110.4" y="95">6</text>
<text x="135.8" y="95">2</text>
<text x="139.4" y="92.8" transform="rotate(-90 139.4 92.8)">3</text>
<text x="154.9" y="95">2</text>
<text x="158.5" y="92.8" transform="rotate(-90 158.5 92.8)">3</text>
<text x="45.5" y="99.8" transform="rotate(-90 45.5 99.8)">3</text>
<text x="64.5" y="99.8" transform="rotate(-90 64.5 99.8)">3</text>
<text x="100.1" y="99.8" transform="rotate(-90 100.1 99.8)">1</text>
<text x="139.4" y="99.1" transform="rotate(-90 139.4 99.1)">1</text>
<text x="158.5" y="99.1" transform="rotate(-90 158.5 99.1)">1</text>
<text x="45.5" y="107.4" transform="rotate(-90 45.5 107.4)">1</text>
<text x="57.7" y="102.6">2</text>
<text x="64.5" y="107.4" transform="rotate(-90 64.5 107.4)">1</text>
<text x="267.9" y="119.1">2</text>
<text x="267.9" y="121.7">1</text>
<text x="215.6" y="137.9" transform="rotate(-90 215.6 137.9)">3</text>
<text x="259.6" y="135.6">1</text>
<text x="266.4" y="132.8" transform="rotate(-90 266.4 132.8)">2</text>
<text x="208.8" y="140.7">2</text>
<text x="230.4" y="142">2</text>
<text x="237.2" y="139.1" transform="rotate(-90 237.2 139.1)">3</text>
<text x="266.4" y="140.4" transform="rotate(-90 266.4 140.4)">3</text>
<text x="90.1" y="148.3">2</text>
<text x="93.7" y="146.1" transform="rotate(-90 93.7 146.1)">3</text>
<text x="215.6" y="145.5" transform="rotate(-90 215.6 145.5)">1</text>
<text x="237.2" y="146.8" transform="rotate(-90 237.2 146.8)">1</text>
<text x="79.8" y="154.4" transform="rotate(-90 79.8 154.4)">8</text>
<text x="93.7" y="152.5" transform="rotate(-90 93.7 152.5)">1</text>
<text x="68.5" y="157.2">2</text>
<text x="90.1" y="157.2">3</text>
<text x="68.5" y="162.3">5</text>
<text x="68.5" y="167.4">4</text>
<text x="90.1" y="162.3">7</text>
<text x="90.1" y="167.4">6</text>
<text x="45.5" y="170.9" transform="rotate(-90 45.5 170.9)">3</text>
<text x="79.8" y="172.2" transform="rotate(-90 79.8 172.2)">1</text>
<text x="45.5" y="178.5" transform="rotate(-90 45.5 178.5)">1</text>
</g>
<g font-size="1.8" fill="#0f0f0f">
<text x="127" y="27.6">MODE_SINGLE_IN</text>
<text x="191.8" y="27.6">MODE_DOUBLE_IN</text>
<text x="171.7" y="32.7">NOT_MODE_SINGLE</text>
<text x="236.9" y="32.7">NOT_MODE_DOUBLE</text>
<text x="143.9" y="37.8">MODE_SINGLE_12V 2</text>
<text x="209.1" y="37.8">MODE_DOUBLE_12V 2</text>
<text x="120.3" y="48.3" transform="rotate(-90 120.3 48.3)">MODE_SINGLE_IN</text>
<text x="122.8" y="48.3" transform="rotate(-90 122.8 48.3)">MODE_DOUBLE_IN</text>
<text x="209.5" y="79.7">F1_signal-mode1</text>
<text x="125.2" y="84.7">F1_signal-mode1</text>
<text x="209.5" y="89.8">F2_signal-mode2</text>
<text x="243.5" y="84.7">MOS1</text>
<text x="20.3" y="102.5">NOT_MODE_SINGLE 2</text>
<text x="20.3" y="114">MODE_DOUBLE_12V</text>
<text x="243.5" y="135.5">MOS2</text>
<text x="179.1" y="140.6">F2_signal-mode2</text>
<text x="107.4" y="157.1">F2_signal-mode2</text>
<text x="133.3" y="159.7">MOS1</text>
<text x="149.9" y="159.7">MOS2</text>
<text x="207" y="158.4">NOT_MODE_DOUBLE</text>
<text x="20.3" y="173.6">NOT_MODE_DOUBLE2</text>
</g>
<g font-size="1.8" fill="#0000c2">
<text x="20.3" y="98.4">mode1-SINGLE</text>
<text x="21.1" y="96.4">reset</text>
<text x="27" y="96.4">condition</text>
<text x="35.9" y="98.4">(OR)</text>
<text x="36.9" y="96.4">for</text>
<text x="223.1" y="96.9">both</text>
<text x="226.2" y="98.9">coil1</text>
<text x="228.4" y="96.9">modes</text>
<text x="232.1" y="98.9">directly</text>
<text x="235.7" y="96.9">control</text>
<text x="181.1" y="130.4">invert</text>
<text x="187.6" y="130.4">mode2</text>
<text x="195.1" y="130.4">signal</text>
<text x="184.6" y="134.5">complementary</text>
<text x="185.4" y="132.4">Coil2</text>
<text x="191.5" y="132.4">runs</text>
<text x="200.2" y="134.5">to</text>
<text x="203.2" y="134.5">Coil1</text>
<text x="21.4" y="138.3">default</text>
<text x="29.3" y="138.3">when</text>
<text x="35.1" y="138.3">both</text>
<text x="40.5" y="138.3">signals</text>
<text x="48.4" y="138.3">applied</text>
<text x="232.4" y="155.3">always</text>
<text x="239.9" y="155.3">force</text>
<text x="245.9" y="155.3">coil2</text>
<text x="251.8" y="155.3">off</text>
<text x="232.4" y="157.3">when</text>
<text x="232.4" y="159.4">DOUBLE-MODE</text>
<text x="238.3" y="157.3">not</text>
<text x="242.5" y="157.3">in</text>
<text x="21.1" y="168.2">reset</text>
<text x="22.5" y="170.3">mode2-DOUBLE</text>
<text x="27" y="168.2">condition</text>
<text x="36.9" y="168.2">for</text>
</g>
<g font-size="1.8" fill="#989898">
<text x="259.3" y="140.3">R11</text>
<text x="259.3" y="142.3">100k</text>
</g>
<g font-size="1.4" fill="#006464">
<text x="63.5" y="32.5">C10</text>
<text x="90.1" y="32.5">C19</text>
<text x="63.6" y="37.2">330nF</text>
<text x="90.3" y="37.2">100nF</text>
<text x="85.1" y="99.8">C3</text>
<text x="85.2" y="104.5">100nF</text>
<text x="64.7" y="172.2">C2</text>
<text x="64.9" y="176.9">100nF</text>
</g>
</svg>
